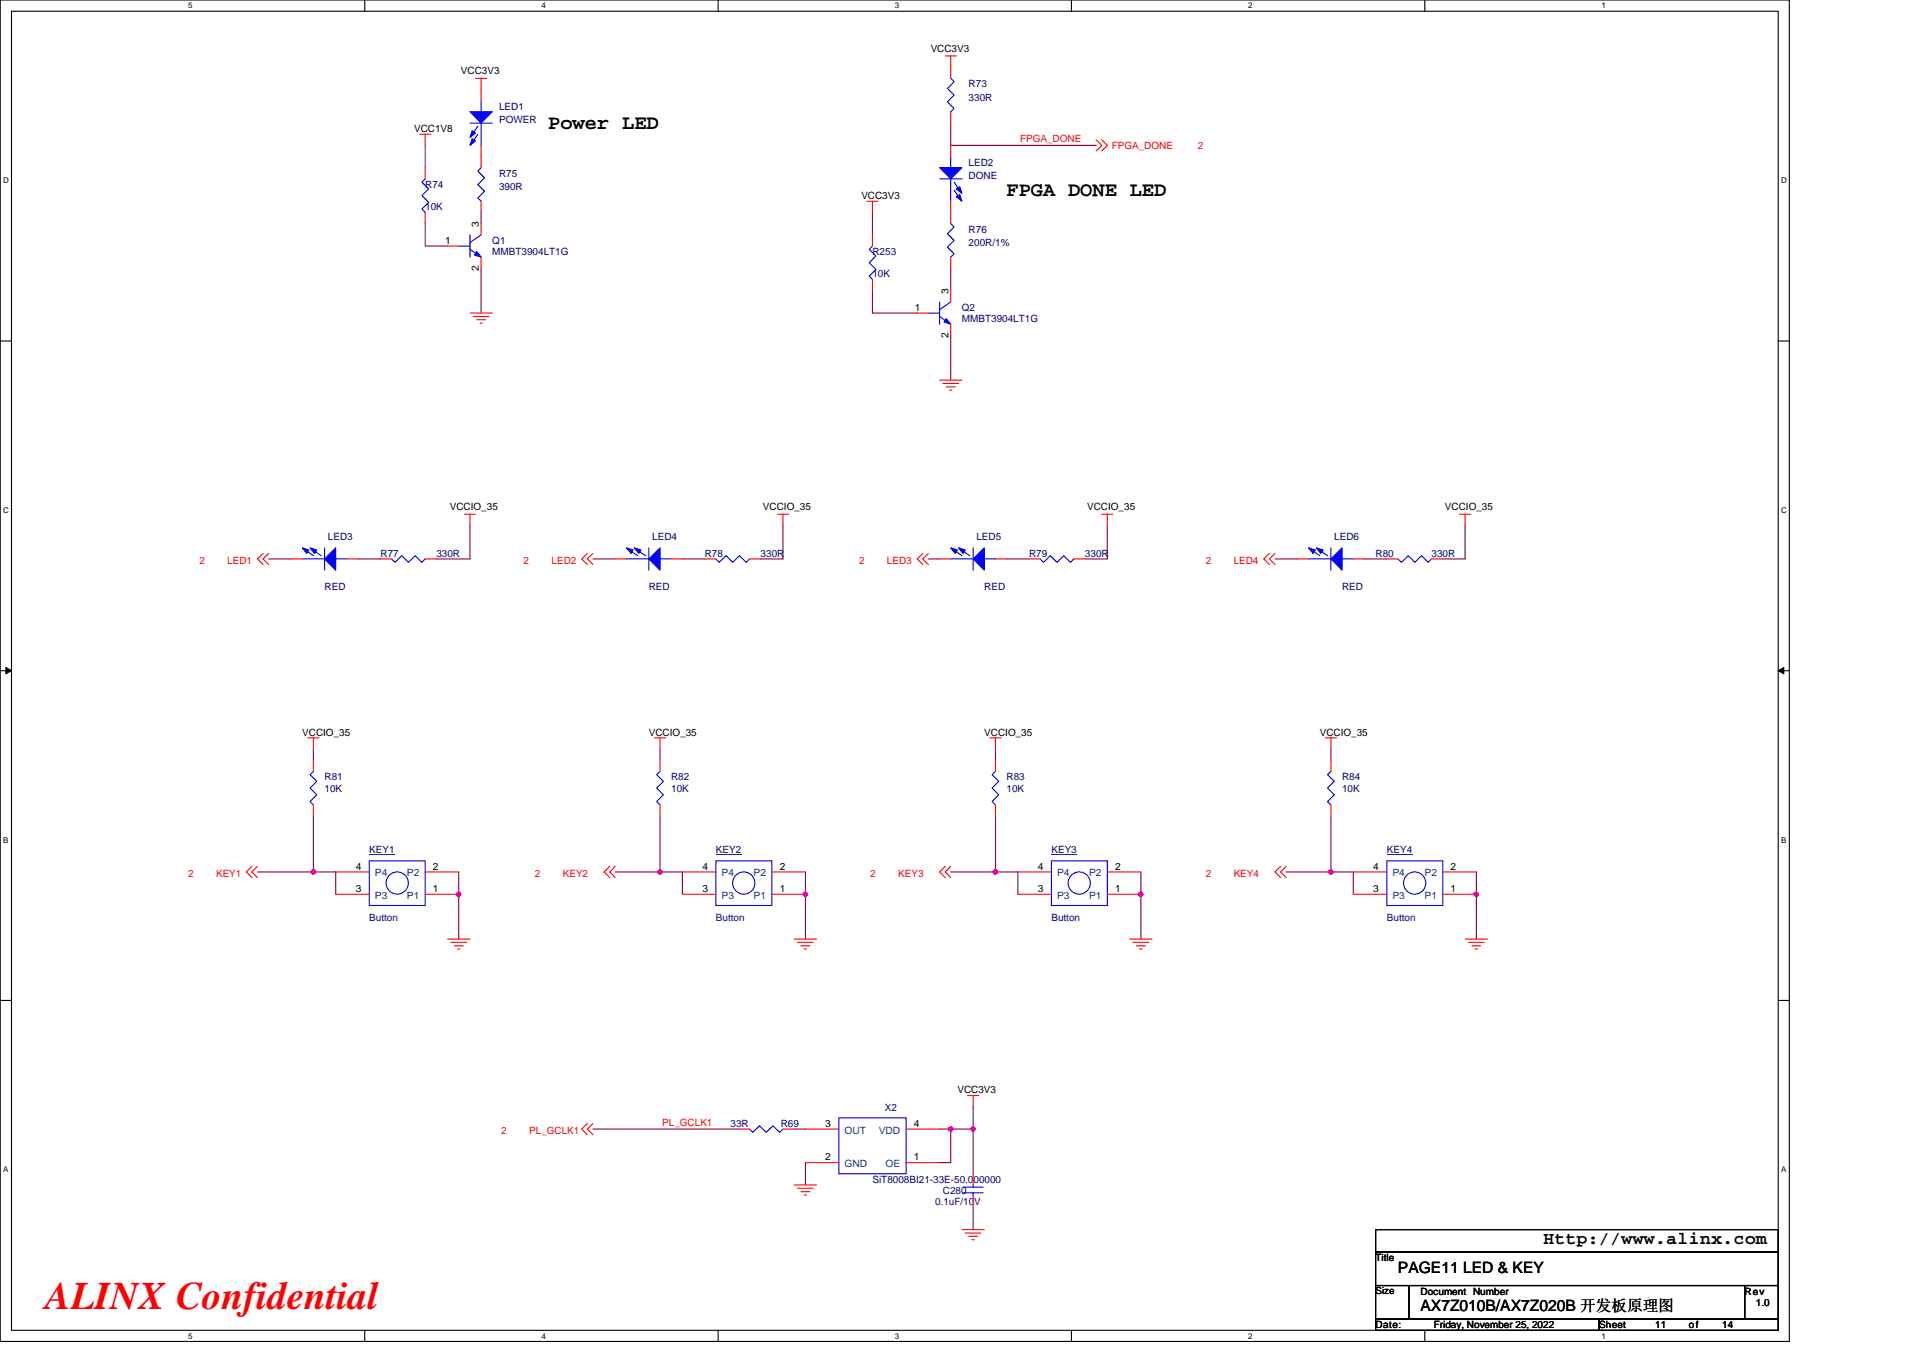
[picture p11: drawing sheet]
<svg xmlns="http://www.w3.org/2000/svg" width="297mm" height="210mm" viewBox="0 0 297 210" stroke-linecap="round" stroke-linejoin="round" font-family="sans-serif">
<path d="M0 0h276.4v207.3h-276.4zM1.8 1.7h272.9v203.8h-272.9z" fill="none" stroke="#000" stroke-width=".17"/>
<g fill="#fff">
<path d="M29.1 .2h.6v1.4h-.6z"/>
<path d="M29.1 205.7h.6v1.4h-.6z"/>
</g>
<path d="M56.3 0v1.7M56.3 205.5v1.8" fill="none" stroke="#000" stroke-width=".17"/>
<g fill="#fff">
<path d="M83.6 .2h.7v1.4h-.7z"/>
<path d="M83.6 205.7h.7v1.4h-.7z"/>
</g>
<path d="M110.9 0v1.7M110.9 205.5v1.8" fill="none" stroke="#000" stroke-width=".17"/>
<g fill="#fff">
<path d="M138.2 .2h.7v1.4h-.7z"/>
<path d="M138.2 205.7h.7v1.4h-.7z"/>
</g>
<path d="M165.5 0v1.7M165.5 205.5v1.8" fill="none" stroke="#000" stroke-width=".17"/>
<g fill="#fff">
<path d="M192.8 .2h.6v1.4h-.6z"/>
<path d="M192.8 205.7h.6v1.4h-.6z"/>
</g>
<path d="M220.1 0v1.7M220.1 205.5v1.8" fill="none" stroke="#000" stroke-width=".17"/>
<g fill="#fff">
<path d="M247.4 .2h.6v1.4h-.6z"/>
<path d="M247.4 205.7h.6v1.4h-.6z"/>
<path d="M.5 27.2h.8v1.4h-.8z"/>
<path d="M275.1 27.2h.9v1.4h-.9z"/>
<path d="M.5 78.1h.8v1.4h-.8z"/>
<path d="M275.1 78.1h.9v1.4h-.9z"/>
</g>
<path d="M0 52.7h1.8M274.7 52.7h1.7" fill="none" stroke="#000" stroke-width=".17"/>
<g fill="#fff">
<path d="M.5 129.1h.8v1.4h-.8z"/>
<path d="M275.1 129.1h.8v1.4h-.8z"/>
</g>
<path d="M0 103.6h1.8M274.7 103.6h1.7" fill="none" stroke="#000" stroke-width=".17"/>
<path d="M.9 103.1l.9 .5-.9 .5zM274.7 103.6l.8-.5v1z" fill="#000" stroke="#000" stroke-width=".15"/>
<g fill="#fff">
<path d="M.5 180h.8v1.4h-.8z"/>
<path d="M275.1 180h.8v1.4h-.8z"/>
</g>
<path d="M0 154.6h1.8M274.7 154.6h1.7M212.5 190h62.2v3.5h-62.2zM212.5 193.5h62.2v5.1h-62.2zM212.5 198.6h5.2v5.2h-5.2zM217.7 198.6h51.8v5.2h-51.8zM269.5 198.6h5.2v5.2h-5.2zM212.5 203.8h34.5v1.7h-34.5zM247 203.8h27.7v1.7h-27.7z" fill="none" stroke="#000" stroke-width=".17"/>
<g fill="none" stroke="#800040" stroke-width=".17">
<path d="M146.9 19v3.5h22.4M65.7 34.5v3.5h3.4M65.7 22.5v3.4M74.3 32.8v1.7M134.8 32.8v3.5M74.3 41.5v6.9M134.8 44.9v3.5h6.9M146.9 41.5v3.4M146.9 51.8v6.9M41.5 86.4h3.5M55.3 86.4h3.5M72.6 81.2v5.2h-5.2"/>
<path d="M91.6 86.4h3.4M105.4 86.4h3.5M120.9 81.2v5.2h-3.4M143.4 86.4h1.7M155.5 86.4h3.5M171 81.2v5.2h-3.4M197 86.4h3.4M210.8 86.4h3.4M226.3 81.2v5.2h-3.4M48.4 115.7v1.8M102 115.7v1.8M153.8 115.7v1.8"/>
<path d="M205.6 115.7v1.8M39.8 134.7h12.1v3.5M48.4 126.1v8.6M70.9 134.7v10.4M95 134.7h7M102 134.7h3.4v3.5M102 126.1v8.6M124.4 134.7v10.4M146.9 134.7h6.9M153.8 134.7h3.4v3.5M153.8 126.1v8.6M176.2 134.7v10.4"/>
<path d="M198.7 134.7h6.9M205.6 126.1v8.6M205.6 134.7h3.4v3.5M228 134.7v10.4M91.6 174.5h22.4M122.7 174.5h1.7M124.4 179.6v3.5M145.1 174.5h1.8M146.9 174.5h3.4M146.9 174.5v5.1h-1.8M150.3 174.5v6.9M150.3 171v3.5"/>
<path d="M150.3 186.5v3.5"/>
</g>
<g fill="#f0f" stroke="#f0f" stroke-width=".17">
<circle cx="176.2" cy="138.2" r=".34"/>
<circle cx="153.8" cy="134.7" r=".34"/>
<circle cx="124.4" cy="138.2" r=".34"/>
<circle cx="228" cy="138.2" r=".34"/>
<circle cx="205.6" cy="134.7" r=".34"/>
<circle cx="101.9" cy="134.7" r=".34"/>
<circle cx="70.8" cy="138.2" r=".34"/>
<circle cx="48.4" cy="134.7" r=".34"/>
<circle cx="146.9" cy="174.4" r=".33"/>
<circle cx="150.3" cy="174.4" r=".33"/>
</g>
<g fill="none" stroke="#f00" stroke-width=".17">
<path d="M73.4 12.1h1.8M74.3 12.1v3.5M146 8.6h1.7M146.9 8.6v3.5M146.9 17.3v1.7M64.8 20.7h1.7M65.7 20.7v1.8M65.7 32.8v1.7M65.7 25.9v1.7M69.1 38h1.8M74.3 22.5v3.4M74.3 39.7v1.8"/>
<path d="M74.3 34.5v1.8M74.3 31.1v1.7M133.9 31.1h1.7M134.8 31.1v1.7M134.8 36.3v1.7M146.9 39.7v1.8M146.9 31.1v3.4M146.9 22.5v1.7M169.3 21.6l.9 .9-.9 .8M170.2 21.6l.8 .9-.8 .8M72.6 48.4h3.4M73.1 48.9h2.4"/>
<path d="M73.6 49.4h1.4M74.1 49.9h.4M134.8 43.2v1.7M141.7 48.4h1.7M145.1 58.7h3.5M145.6 59.2h2.5M146.2 59.8h1.3M146.9 50.1v1.7M146.9 44.9v1.8M71.7 79.5h1.7M72.6 79.5v1.7M120.1 79.5h1.7"/>
<path d="M120.9 79.5v1.7M146.7 60.3h.3M170.2 79.5h1.7M171 79.5v1.7M225.4 79.5h1.8M226.3 79.5v1.7M40.6 85.5l-.8 .9 .8 .8M41.5 85.5l-.9 .9 .9 .8M45 86.4h1.7M53.6 86.4h1.7M58.8 86.4h1.7M65.7 86.4h1.7"/>
<path d="M90.7 85.5l-.8 .9 .8 .8M91.6 85.5l-.9 .9 .9 .8M95 86.4h1.8M103.7 86.4h1.7M108.9 86.4h1.7M115.8 86.4h1.7M142.5 85.5l-.8 .9 .8 .8M143.4 85.5l-.9 .9 .9 .8M145.1 86.4h1.8M153.8 86.4h1.7M159 86.4h1.7M165.9 86.4h1.7"/>
<path d="M196.1 85.5l-.9 .9 .9 .8M197 85.5l-.9 .9 .9 .8M200.4 86.4h1.7M209 86.4h1.8M214.2 86.4h1.7M221.1 86.4h1.8M47.5 114h1.8M48.4 117.5v1.7M48.4 114v1.7M101.1 114h1.7M102 114v1.7M102 117.5v1.7"/>
<path d="M152.9 114h1.7M153.8 114v1.7M153.8 117.5v1.7M204.7 114h1.8M205.6 114v1.7M205.6 117.5v1.7M38.9 133.9l-.8 .8 .8 .9M39.8 133.9l-.9 .8 .9 .9M48.4 124.4v1.7M51.9 134.7h5.1M51.9 138.2h5.1M65.7 138.2h5.2"/>
<path d="M65.7 134.7h5.2M94.2 133.9l-.9 .8 .9 .9M95 133.9l-.8 .8 .8 .9M102 124.4v1.7M105.4 134.7h5.2M105.4 138.2h5.2M119.2 138.2h5.2M119.2 134.7h5.2M146 133.9l-.9 .8 .9 .9M146.9 133.9l-.9 .8 .9 .9M153.8 124.4v1.7M157.2 134.7h5.2"/>
<path d="M157.2 138.2h5.2M171 138.2h5.2M171 134.7h5.2M197.8 133.9l-.8 .8 .8 .9M198.7 133.9l-.9 .8 .9 .9M205.6 124.4v1.7M209 134.7h5.2M209 138.2h5.2M222.9 138.2h5.1M222.9 134.7h5.1M69.1 145.1h3.5M69.7 145.6h2.4"/>
<path d="M70.2 146.1h1.4M70.7 146.6h.3M122.7 145.1h3.4M123.2 145.6h2.4M123.7 146.1h1.4M124.2 146.6h.4M174.5 145.1h3.4M175 145.6h2.4M175.5 146.1h1.4M176 146.6h.4M226.3 145.1h3.5M226.8 145.6h2.5"/>
<path d="M227.3 146.1h1.4M227.9 146.6h.3M90.7 173.6l-.8 .9 .8 .8M91.6 173.6l-.9 .9 .9 .8M114 174.5h1.8M120.9 174.5h1.8M124.4 179.6h5.2M124.4 174.5h5.2M140 179.6h5.1M140 174.5h5.1M149.5 169.3h1.7M150.3 169.3v1.7"/>
<path d="M122.7 183.1h3.4M123.2 183.6h2.4M123.7 184.1h1.4M124.2 184.6h.4M148.6 190h3.4M149.1 190.5h2.4M149.6 191h1.4M150.1 191.6h.4M150.3 181.4v1.7M150.3 184.8v1.7"/>
</g>
<g fill="none" stroke="#00f" stroke-width=".17">
<path d="M72.6 19h3.4M73.8 19.5l-1 1.6M74.3 15.6v1.7M74.3 19v3.5M146.9 12.1l.5 .5-1.1 1.1 1.1 1-1.1 1 1.1 1.1-.5 .5M65.7 27.6l-.5 .6 1 1-1 1 1 1.1-1 1 .5 .5M70.9 38h1.7M72.6 36.3v3.4M72.6 38.5l1.7 1.2M73.8 20.7l-1 1.6M74.3 36.3l-1.7 1.2M74.3 25.9l-.5 .5 1 1.1-1 1 1 1-1 1.1 .5 .5"/>
<path d="M134.8 38l-.5 .5 1 1.1-1 1 1 1-1 1.1 .5 .5M145.1 27.6h3.5M146.9 34.5l.5 .6-1.1 1 1.1 1-1.1 1.1 1.1 1-.5 .5M146.9 24.2v1.7M146.9 27.6v3.5M147.4 28.2l1 1.5M147.4 29.4l1 1.5M143.4 48.4h1.7M145.1 46.7v3.4M145.1 48.9l1.8 1.2M146.9 46.7l-1.8 1.2M46.7 86.4h3.4"/>
<path d="M46.9 84.8l1.5 1.1M48.1 84.8l1.5 1.1M50.1 84.6v3.5M51.9 86.4h1.7M60.5 86.4l.5 .5 1.1-1 1 1 1-1 1.1 1 .5-.5M96.8 86.4h3.4M96.9 84.8l1.6 1.1M98.1 84.8l1.6 1.1M100.2 84.6v3.5M102 86.4h1.7M110.6 86.4l.5 .5 1-1 1.1 1 1-1 1 1 .6-.5M146.9 86.4h3.4"/>
<path d="M147 84.8l1.6 1.1M148.2 84.8l1.6 1.1M150.3 84.6v3.5M152 86.4h1.8M160.7 86.4l.5 .5 1-1 1.1 1 1-1 1.1 1 .5-.5M202.1 86.4h3.5M202.3 84.8l1.6 1.1M203.5 84.8l1.6 1.1M205.6 84.6v3.5M207.3 86.4h1.7M215.9 86.4l.6 .5 1-1 1 1 1.1-1 1 1 .5-.5M48.4 119.2l-.5 .5 1 1-1 1.1 1 1-1 1 .5 .6"/>
<path d="M102 119.2l-.6 .5 1.1 1-1.1 1.1 1.1 1-1.1 1 .6 .6M153.8 119.2l-.6 .5 1.1 1-1.1 1.1 1.1 1-1.1 1 .6 .6M205.6 119.2l-.5 .5 1 1-1 1.1 1 1-1 1 .5 .6M57 133h8.7v6.9h-8.7zM110.6 133h8.6v6.9h-8.6zM162.4 133h8.6v6.9h-8.6zM214.2 133h8.7v6.9h-8.7zM115.8 174.5l.5 .5 1-1.1 1.1 1.1 1-1.1 1 1.1 .5-.5M129.6 172.7h10.4v8.7h-10.4zM148.8 184.3h3.1M148.8 183.4h3.1M150.3 183.1v.3"/>
<path d="M150.3 184.3v.5"/>
<circle cx="61.4" cy="136.4" r="1.71"/>
<circle cx="114.9" cy="136.4" r="1.71"/>
<circle cx="166.7" cy="136.4" r="1.71"/>
<circle cx="218.5" cy="136.4" r="1.71"/>
</g>
<g fill="#00f" stroke="#00f" stroke-width=".17">
<path d="M51.9 84.6v3.5l-1.8-1.7z" fill-rule="evenodd"/>
<path d="M47.9 84.6l1 .4-.3 .5z" fill-rule="evenodd"/>
<path d="M46.7 84.6l1 .4-.3 .5z" fill-rule="evenodd"/>
<path d="M207.3 84.6v3.5l-1.7-1.7z" fill-rule="evenodd"/>
<path d="M203.3 84.6l1.1 .4-.4 .5z" fill-rule="evenodd"/>
<path d="M202.1 84.6l1.1 .4-.4 .5z" fill-rule="evenodd"/>
<path d="M100.2 86.4l1.8-1.8v3.5z" fill-rule="evenodd"/>
<path d="M98 84.6l1 .4-.3 .5z" fill-rule="evenodd"/>
<path d="M96.8 84.6l1 .4-.3 .5z" fill-rule="evenodd"/>
<path d="M72.6 17.3h3.4l-1.7 1.7z" fill-rule="evenodd"/>
<path d="M72.9 20.2l.5 .4-.8 .7z" fill-rule="evenodd"/>
<path d="M72.9 21.4l.5 .4-.8 .7z" fill-rule="evenodd"/>
<path d="M146.2 49.2l.7 .9-1.1-.4z" fill-rule="evenodd"/>
<path d="M73.6 38.9l.7 .8-1-.3z" fill-rule="evenodd"/>
<path d="M152 84.6v3.5l-1.7-1.7z" fill-rule="evenodd"/>
<path d="M148.1 84.6l1 .4-.3 .5z" fill-rule="evenodd"/>
<path d="M146.9 84.6l1 .4-.4 .5z" fill-rule="evenodd"/>
<path d="M145.1 25.9h3.5l-1.7 1.7z" fill-rule="evenodd"/>
<path d="M147.7 29.2l.5-.3 .4 1z" fill-rule="evenodd"/>
<path d="M147.7 30.4l.5-.3 .4 1z" fill-rule="evenodd"/>
</g>
<path d="M57 132h4M110.6 132h3.9M162.4 132h3.9M214.2 132h4" fill="none" stroke="#000080" stroke-width=".15"/>
<text font-size="6" fill="#f00" x="7" y="202.3">ALINX Confidential</text>
<g font-size="3.2">
<text x="84.7" y="19.9">Power LED</text>
<text x="155.5" y="30.3">FPGA DONE LED</text>
</g>
<text font-size="2.8" x="238.4" y="192.3">Http://www.alinx.com</text>
<g font-size="2.4">
<text x="215.9" y="196.7">PAGE11 LED &amp; KEY</text>
<text x="219.4" y="202.5">AX7Z010B/AX7Z020B 开发板原理图</text>
</g>
<g font-size="1.5">
<text x="71.2" y="11.4">VCC3V3</text>
<text x="143.8" y="8">VCC3V3</text>
<text x="64" y="20.4">VCC1V8</text>
<text x="74" y="35.1" transform="rotate(-90 74 35.1)">3</text>
<text x="133.1" y="30.8">VCC3V3</text>
<text x="68.8" y="37.7">1</text>
<text x="74" y="41.8" transform="rotate(-90 74 41.8)">2</text>
<text x="146.5" y="45.4" transform="rotate(-90 146.5 45.4)">3</text>
<text x="141.3" y="48">1</text>
<text x="146.5" y="52.2" transform="rotate(-90 146.5 52.2)">2</text>
<text x="69.5" y="78.8">VCCIO_35</text>
<text x="117.9" y="78.8">VCCIO_35</text>
<text x="167.9" y="78.8">VCCIO_35</text>
<text x="223.2" y="78.8">VCCIO_35</text>
<text x="46.7" y="113.7">VCCIO_35</text>
<text x="100.2" y="113.7">VCCIO_35</text>
<text x="152" y="113.7">VCCIO_35</text>
<text x="203.9" y="113.7">VCCIO_35</text>
<text x="54.9" y="134.4">4</text>
<text x="54.9" y="137.8">3</text>
<text x="66.9" y="137.8">1</text>
<text x="66.9" y="134.4">2</text>
<text x="108.5" y="134.4">4</text>
<text x="108.5" y="137.8">3</text>
<text x="120.4" y="137.8">1</text>
<text x="120.4" y="134.4">2</text>
<text x="160.3" y="134.4">4</text>
<text x="160.3" y="137.8">3</text>
<text x="172.3" y="137.8">1</text>
<text x="172.3" y="134.4">2</text>
<text x="212.1" y="134.4">4</text>
<text x="212.1" y="137.8">3</text>
<text x="224.1" y="137.8">1</text>
<text x="224.1" y="134.4">2</text>
<text x="147.9" y="169">VCC3V3</text>
<text x="127.5" y="179.3">2</text>
<text x="127.5" y="174.1">3</text>
<text x="141.2" y="174.1">4</text>
<text x="141.2" y="179.3">1</text>
<text x="212.5" y="194.9">Title</text>
<text x="212.5" y="200">Size</text>
<text x="219.4" y="200">Document Number</text>
<text x="269.5" y="200">Rev</text>
<text x="271.2" y="201.8">1.0</text>
<text x="212.5" y="205.2">Date:</text>
<text x="221.5" y="205.2">Friday, November 25, 2022</text>
<text x="247" y="205.2">Sheet</text>
<text x="255.7" y="205.2">11</text>
<text x="260.9" y="205.2">of</text>
<text x="266" y="205.2">14</text>
</g>
<g font-size="1.5" fill="#000080">
<text x="77.1" y="17">LED1</text>
<text x="149.6" y="13.5">R73</text>
<text x="149.6" y="15.6">330R</text>
<text x="77.1" y="19">POWER</text>
<text x="65.7" y="29">R74</text>
<text x="77.1" y="27.3">R75</text>
<text x="77.1" y="29.4">390R</text>
<text x="149.6" y="25.6">LED2</text>
<text x="149.6" y="27.7">DONE</text>
<text x="65.7" y="32.5">10K</text>
<text x="149.6" y="35.9">R76</text>
<text x="76" y="37.7">Q1</text>
<text x="76" y="39.4">MMBT3904LT1G</text>
<text x="134.8" y="39.4">R253</text>
<text x="149.6" y="38">200R/1%</text>
<text x="134.8" y="42.9">10K</text>
<text x="148.6" y="48">Q2</text>
<text x="148.6" y="49.8">MMBT3904LT1G</text>
<text x="50.6" y="83.4">LED3</text>
<text x="100.7" y="83.4">LED4</text>
<text x="150.8" y="83.4">LED5</text>
<text x="206.1" y="83.4">LED6</text>
<text x="58.8" y="86">R77</text>
<text x="67.4" y="86">330R</text>
<text x="108.9" y="86">R78</text>
<text x="117.5" y="86">330R</text>
<text x="159" y="86">R79</text>
<text x="167.6" y="86">330R</text>
<text x="212.5" y="86">R80</text>
<text x="221.1" y="86">330R</text>
<text x="50.1" y="91.2">RED</text>
<text x="100.2" y="91.2">RED</text>
<text x="152" y="91.2">RED</text>
<text x="207.3" y="91.2">RED</text>
<text x="50.1" y="120.6">R81</text>
<text x="50.1" y="122.3">10K</text>
<text x="103.7" y="120.6">R82</text>
<text x="103.7" y="122.3">10K</text>
<text x="155.5" y="120.6">R83</text>
<text x="155.5" y="122.3">10K</text>
<text x="207.3" y="120.6">R84</text>
<text x="207.3" y="122.3">10K</text>
<text x="57" y="131.8">KEY1</text>
<text x="110.6" y="131.8">KEY2</text>
<text x="162.4" y="131.8">KEY3</text>
<text x="214.2" y="131.8">KEY4</text>
<text x="57" y="142.3">Button</text>
<text x="110.6" y="142.3">Button</text>
<text x="162.4" y="142.3">Button</text>
<text x="214.2" y="142.3">Button</text>
<text x="136.7" y="171.7">X2</text>
<text x="112.8" y="174.1">33R</text>
<text x="120.6" y="174.1">R69</text>
<text x="134.8" y="182.8">SiT8008BI21-33E-50.000000</text>
<text x="145.6" y="184.5">C280</text>
<text x="144.4" y="186.2">0.1uF/10V</text>
</g>
<g font-size="1.5" fill="#f00">
<text x="157.6" y="21.9">FPGA_DONE</text>
<text x="171.7" y="23">FPGA_DONE</text>
<text x="185" y="23">2</text>
<text x="30.8" y="87.1">2</text>
<text x="35.1" y="87.1">LED1</text>
<text x="80.9" y="87.1">2</text>
<text x="85.2" y="87.1">LED2</text>
<text x="132.7" y="87.1">2</text>
<text x="137" y="87.1">LED3</text>
<text x="186.2" y="87.1">2</text>
<text x="190.6" y="87.1">LED4</text>
<text x="29.1" y="135.4">2</text>
<text x="33.4" y="135.4">KEY1</text>
<text x="82.6" y="135.4">2</text>
<text x="86.9" y="135.4">KEY2</text>
<text x="134.4" y="135.4">2</text>
<text x="138.7" y="135.4">KEY3</text>
<text x="186.2" y="135.4">2</text>
<text x="190.6" y="135.4">KEY4</text>
<text x="102.3" y="173.9">PL_GCLK1</text>
<text x="77.4" y="175.2">2</text>
<text x="81.7" y="175.2">PL_GCLK1</text>
</g>
<g font-size="1.5" fill="#004080">
<text x="57.9" y="135.4">P4</text>
<text x="62.9" y="135.4">P2</text>
<text x="111.5" y="135.4">P4</text>
<text x="116.4" y="135.4">P2</text>
<text x="163.3" y="135.4">P4</text>
<text x="168.2" y="135.4">P2</text>
<text x="215.1" y="135.4">P4</text>
<text x="220" y="135.4">P2</text>
<text x="57.9" y="138.9">P3</text>
<text x="62.9" y="138.9">P1</text>
<text x="111.5" y="138.9">P3</text>
<text x="116.4" y="138.9">P1</text>
<text x="163.3" y="138.9">P3</text>
<text x="168.2" y="138.9">P1</text>
<text x="215.1" y="138.9">P3</text>
<text x="220" y="138.9">P1</text>
<text x="130.4" y="175.2">OUT</text>
<text x="135.7" y="175.2">VDD</text>
<text x="130.4" y="180.3">GND</text>
<text x="136.8" y="180.3">OE</text>
</g>
<g font-size="1.2">
<text x="29.1" y="1.3">5</text>
<text x="83.6" y="1.3">4</text>
<text x="138.2" y="1.3">3</text>
<text x="192.8" y="1.3">2</text>
<text x="247.4" y="1.3">1</text>
<text x=".5" y="28.3">D</text>
<text x="275.1" y="28.3">D</text>
<text x=".5" y="79.2">C</text>
<text x="275.1" y="79.2">C</text>
<text x=".5" y="130.2">B</text>
<text x="275.1" y="130.2">B</text>
<text x=".5" y="181.1">A</text>
<text x="275.1" y="181.1">A</text>
<text x="29.1" y="206.8">5</text>
<text x="83.6" y="206.8">4</text>
<text x="138.2" y="206.8">3</text>
<text x="192.8" y="206.8">2</text>
<text x="247.4" y="206.8">1</text>
</g>
</svg>
